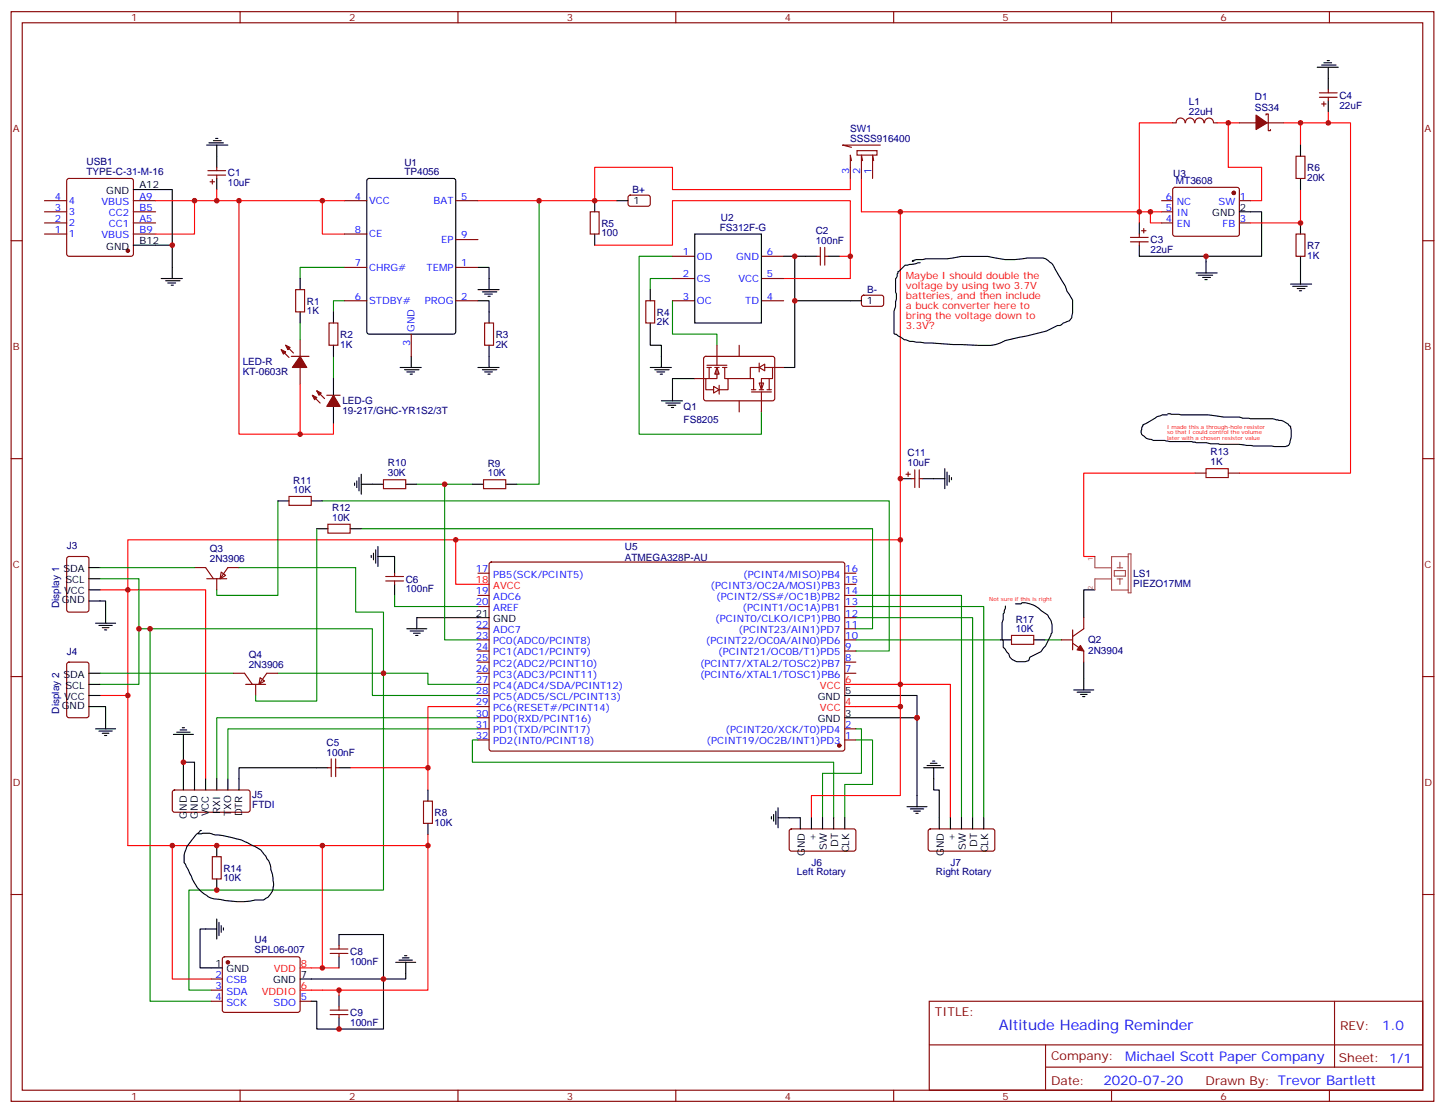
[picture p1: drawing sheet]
<svg xmlns="http://www.w3.org/2000/svg" width="459mm" height="353mm" viewBox="0 0 459 353" stroke-linecap="round" stroke-linejoin="round" font-family="sans-serif">
<g fill="none" stroke="#870000" stroke-width=".35">
<path d="M3.5 3.7h451.6v345.7h-451.6zM7.1 7.2h444.5v338.7h-444.5zM76.2 3.7v3.5M145.3 3.7v3.5M214.5 3.7v3.5M283.6 3.7v3.5M352.8 3.7v3.5M421.9 3.7v3.5M393.3 39h5.3M401.8 36.5v-.3h.7v5.3h.7v-.4M402.2 39h5.3M372.4 59.6l.5-.2h19.7l.5 .2 .2 .5v14.4l-.7 .5-20-.1-.4-.6v-14.2z"/>
<path d="M3.5 76.4h3.6M368.7 63.7h3.5M368.7 70.7h3.5M368.7 67.2h3.5M393.3 63.7h3.6M393.3 70.7h3.6M451.6 76.4h3.5M3.5 145.5h3.6M451.6 145.5h3.5M155.5 178.5l.4-.2 111.8 .1 .4 .6-.1 58.9-.6 .4-111.7-.1-.5-.6v-58.6zM151.7 199.5h3.5M151.7 192.4h3.5"/>
<path d="M151.7 188.9h3.5M151.7 181.9h3.5M268.1 199.5h3.5M268.1 196h3.5M268.1 192.4h3.5M268.1 188.9h3.5M268.1 185.4h3.5M268.1 181.9h3.5M3.5 214.7h3.6M151.7 213.6h3.5M151.7 210.1h3.5M151.7 206.6h3.5"/>
<path d="M151.7 203h3.5M151.7 217.1h3.5M268.1 213.6h3.5M268.1 210.1h3.5M268.1 206.6h3.5M268.1 203h3.5M451.6 214.7h3.5M151.7 234.8h3.5M151.7 231.2h3.5M151.7 220.7h3.5M151.7 224.2h3.5M151.7 227.7h3.5"/>
<path d="M268.1 234.8h3.5M268.1 231.2h3.5M3.5 283.8h3.6M451.6 283.8h3.5M294.9 317.7h156.7v28.2h-156.7zM423.5 317.7l.1 20.9M295 331.5h156.4M331.8 338.6h119.6M331.8 331.5v14.1M76.2 345.9v3.5M145.3 345.9v3.5M214.5 345.9v3.5"/>
<path d="M283.6 345.9v3.5M352.8 345.9v3.5M421.9 345.9v3.5"/>
</g>
<g fill="none" stroke="#000" stroke-width=".35">
<path d="M65.6 46h6.7M66.3 45.3h4.6M67.7 44.6h2.5M68.4 43.9h.7M68.8 46v3.6M393.3 67.2h7.1v14.1h-38.8M51.2 88.4h6.7M52.6 89.1h4.5M53.3 89.8h2.4M54.3 90.5h.7M54.7 84.8v3.6M151.7 95.4h3.5v3.6"/>
<path d="M151.7 84.8h3.5v7.1M151.7 91.9h6.7M153.1 92.6h4.6M153.8 93.3h2.5M154.9 94h.7M252.2 81.3v35.3h-3.5M252.2 95.4h17.7M409.6 90.1h6.7M410.3 90.8h4.6M411.7 91.5h2.5M412.4 92.3h.7M412.7 86.6v3.5"/>
<path d="M127 116.6h6.7M128.4 117.3h4.6M129.1 118h2.5M130.2 118.7h.7M130.5 113.1v3.5M151.7 116.6h6.7M153.1 117.3h4.6M153.8 118h2.5M154.9 118.7h.7M155.2 113.1v3.5M206.4 106v3.5h3.5v7.1M206.4 116.6h6.7"/>
<path d="M207.8 117.3h4.6M208.5 118h2.5M209.5 118.7h.8M209.9 127.2h6.7M211.3 127.9h4.6M212 128.6h2.5M213.1 129.3h.7M220.5 120.1h-7.1v7.1M117.8 176.2v.7M118.5 175.5v2.1M119.2 174.4v4.3M119.9 176.6h5.3v1.7"/>
<path d="M119.9 173.4v6.3M30.3 197.7h6.4M31.4 198.4h4.2M31.7 190.7h1.8v7M32.5 199.1h2.1M33.2 199.8h.7M129.1 199.5h6.4M155.2 196h-22.9v3.5M130.2 200.2h4.2M131.2 200.9h2.1M131.9 201.6h.7M30.3 231.2h6.4"/>
<path d="M31.4 232h4.2M31.7 224.2h1.8v7M32.5 232.7h2.1M33.2 233.4h.7M55 233h6.4M56.1 232.3h4.2M57.1 231.6h2.2M57.9 230.9h.7M58.2 233v3.5M268.1 220.7h22.9v7h-22.9M58.2 241.8h3.5v5.3M244.8 259.1v.7"/>
<path d="M245.5 258.4v2.1M246.2 257.4v4.2M246.9 259.5h3.6M246.9 256.3v6.3M65.3 294.7h3.5M68.8 291.6v6.3M69.5 292.6v4.3M70.2 293.7v2.1M70.9 294.4v.7"/>
</g>
<g fill="#870000" stroke="#870000" stroke-width=".35">
<path d="M398.6 36.5l3.6 2.5-3.6 2.1z"/>
<circle cx="266.3" cy="236.5" r=".53"/>
<circle cx="391.6" cy="61.2" r=".53"/>
</g>
<g fill="none" stroke="#f00" stroke-width=".35">
<path d="M372.2 39h-10.6v28.2h-88.2v-10.6M386.3 39h7M389.8 39v14.1h10.6v10.6h-3.5M269.9 56.6v3.5h-56.5v-7h-24.7v10.6M102.3 63.7v10.6h7.1M151.7 63.7h44.1M188.7 77.8h24.7v-14.1h56.5v24.7h-21.2M365.1 67.2v3.5h3.6M95.2 121.9v15.9h10.6v-3.6M144.6 171.3h-104v15.8h-8.9M155.2 185.4h-10.6v-14.1h141.2v45.8h-17.7M285.8 217.1v7.1h-17.7"/>
<path d="M31.7 220.7h8.9v-33.6h24.7v60M40.6 220.7v47.6"/>
</g>
<g fill="none" stroke="#008700" stroke-width=".35">
<path d="M109.4 95.4h-3.6v3.6M109.4 84.8h-14.2v3.6M213.4 88.4h-7v3.5M213.4 81.3h-10.6v56.5h38.9v-7.1M213.4 95.4v10.6h14.1v3.5M105.8 113.1v7M31.7 183.6h12.4v15.9h74.1v21.2h33.5M44.1 199.5v17.6h-12.4M47.6 199.5v118.2h19.4M271.6 196h37.1v63.5M271.6 188.9h33.6v70.6M271.6 192.4h40.6v67.1"/>
<path d="M31.7 213.6h42.4M88.2 213.6h47.6v3.5h15.9M121.7 213.6v68.8h-61.7v31.7h7M151.7 234.8h-1.8v7h114.7v17.7M151.7 231.2h-79.4v15.9M151.7 227.7h-82.9v19.4M271.6 234.8h5.3v14.1h-8.8v10.6M271.6 231.2h1.8v14.2h-12.3v14.1"/>
</g>
<g fill="#fff" stroke="#870000" stroke-width=".35">
<path d="M227.5 116.6l.7 2.1h-1.4z"/>
<path d="M226.5 122.6l1.7 1-1.7 1.1z"/>
</g>
<path d="M224.4 115.9h6.3M224.4 116.6h1.4M225.1 116.6v3.5M226.8 116.6h1.4M227.5 116.6v3.5h-3.5v3.5h2.5M227.5 109.5v6.4M229.3 116.6h1.4M230 116.6v3.5h1.1v3.5h-2.9M234.6 109.5v3.6M220.5 120.1h3.5M228.2 122.2v2.9" fill="none" stroke="#870000" stroke-width=".35"/>
<g fill="#fff" stroke="#870000" stroke-width=".35">
<path d="M240.9 121.5h1.5l-.7 2.1z"/>
<path d="M240.9 116.6l1.8-1.1v2.2z"/>
</g>
<g fill="none" stroke="#870000" stroke-width=".35">
<path d="M372.2 39h1M373.3 39a1.41 1.41 0 0 1 1.4-1.6 1.41 1.41 0 0 1 1.4 1.6M376.3 39a1.41 1.41 0 0 1 1.4-1.6 1.41 1.41 0 0 1 1.4 1.6M379.3 39a1.41 1.41 0 0 1 1.4-1.6 1.41 1.41 0 0 1 1.4 1.6M382.3 39a1.41 1.41 0 0 1 1.4-1.5 1.41 1.41 0 0 1 1.4 1.5M385.2 39h1.1M418.7 30.9h5.7M418.7 29.5h5.7M419.5 33h1.4M420.2 32.3v1.4M421.6 28.4v1.1M421.6 30.9v1"/>
<path d="M21.4 56.8l.5-.2h19.7l.5 .2 .2 .5v23.3l-.2 .5-.5 .2h-19.7l-.5-.2-.2-.5v-23.3zM66 55.6h5.6M66 54.2h5.6M66.7 57.7h1.4M67.4 57v1.4M68.8 53.1v1.1M68.8 55.6v1M270.2 51l-.3-1.8v7.4M272 47.8h6.3v1.4h-6.3zM273.8 51l-.4-1.8v7.4M277.3 51l-.4-1.8v7.4M279.4 46h-12l2.8 .7"/>
<path d="M411.3 49.6h2.9v7h-2.9zM14.1 63.7h7.1M14.1 74.3h7.1M14.1 67.2h7.1M14.1 70.7h7.1M42.3 63.7h7.1M42.3 74.3h7.1M42.3 67.2h7.1M42.3 70.7h7.1M109.4 63.7h7M109.4 74.3h7M144.6 63.7h7.1"/>
<path d="M144.6 76h7.1M187.3 67.2h2.8v7.1h-2.8zM199.6 62.1l.4-.2 5.9 .1 .5 .6-.1 2.4-.6 .4h-5.9l-.5-.7v-2.1zM260.3 78.5v5.6M261.8 78.5v5.6M358.8 75.3h5.6M358.8 76.7h5.6M361.6 74.3v1M361.6 76.7v1.1M362.3 73.2h1.4M363 72.5v1.4M411.3 74.3h2.9v7h-2.9z"/>
<path d="M93.8 91.9h2.9v7.1h-2.9zM109.4 95.4h7M109.4 84.8h7M144.6 95.4h7.1M144.6 84.8h7.1M205 95.4h2.8v7.1h-2.8zM213.4 81.3h7.1M213.4 88.4h7.1M213.4 95.4h7.1M241.7 81.3h7M241.7 88.4h7M241.7 95.4h7"/>
<path d="M259.3 81.3h1M261.8 81.3h1M273.6 93.9l.5-.2h5.9l.5 .7-.1 2.4-.6 .4-6-.1-.4-.6v-2.1zM89.3 110.9l2.4 2.5M90.7 109.5l2.4 2.5M92.4 113.1h5.7M95.2 107.8v5.3M95.2 116.6v5.3M104.4 102.5h2.8v7h-2.8zM130.5 106v7.1M153.8 102.5h2.8v7h-2.8zM223.5 113.3l.5-.2h21.5l.4 .7-.1 12.9-.6 .5-21.5-.1-.4-.6v-12.7z"/>
<path d="M240.9 116.6h-2.8v3.5h1.1v3.5M240.9 115.2v2.8M242.7 116.6h2.5v3.5h-3.5v3.5M245.2 116.6h3.5M99.1 125.4l2.5 2.5M100.5 124l2.5 2.5M103.7 125.4h4.2M231.1 120.1h7M234.6 127.2v3.5M238.5 124.4h6.3M238.5 123.6h1.4M240.9 123.6h1.5"/>
<path d="M241.7 124.4v6.3M243.4 123.6h1.4M244.1 120.1v3.5M91.7 157.5h7.1v2.8h-7.1zM121.7 152.2h7.1v2.8h-7.1zM153.5 152.2h7v2.8h-7zM287.5 150.5h1.4M288.2 149.8v1.4M289.3 151.9h1M290.3 149v5.7M291.7 149v5.7M291.7 151.9h1.1"/>
<path d="M379.2 150.1h3.6M389.8 150.1h3.5M21.4 176.8l.5-.2h5.6l.7 .4v16.5l-.4 .6-5.9 .1-.7-.5v-16.4zM104.1 166.3h7v2.9h-7zM61.7 180.1h3.6l2.4 3.5M65.6 183.6h6.4M68.8 183.6v3.5M70.2 181.5l1.4 1.1-1.8 1zM75.8 180.1h-3.5l-2.5 3.5M122.4 182.9h5.7M122.4 184.3h5.7M125.2 181.9v1"/>
<path d="M125.2 184.3v1.1M340.4 199.8v6.4M344 196v3.5l-3.6 2.5M21.4 210.3l.5-.2h5.6l.7 .4v16.5l-.4 .7h-5.9l-.7-.4v-16.5zM74.1 213.6h3.5l2.5 3.5M78 217.1h6.3M81.1 217.1v3.6M82.5 215l1.5 1.1-1.8 1zM88.2 213.6h-3.5l-2.5 3.5M321 201.6h7.1v2.8h-7.1zM336.9 203h3.5M340.4 204.1l3.6 2.5v3.5"/>
<path d="M54.9 250.9l.5-.3 23.5 .1 .5 .7-.1 5.9-.6 .4-23.6-.1-.4-.6v-5.6zM104.1 243.6h1M105.1 240.8v5.6M106.5 240.8v5.6M106.5 243.6h1.1M134.4 254.2h2.8v7h-2.8zM67.4 271.8h2.8v7.1h-2.8zM250.7 263.2l.5-.2 20 .1 .4 .6v5.9l-.7 .5-20-.1-.4-.7v-5.6zM294.8 263.2l.5-.2 20 .1 .4 .6v5.9l-.7 .5-20-.1-.4-.7v-5.6zM67 310.6h3.6M67 314.1h3.6M67 317.7h3.6"/>
<path d="M70.8 303.8l.5-.2h23.2l.5 .2 .2 .5v16.5l-.7 .4-23.5-.1-.4-.6v-16.2zM95.2 317.7h3.6M104.8 302.5h5.6M104.8 301.1h5.6M107.6 300v1.1M107.6 302.5v1.1M107.6 319.4v1.1M104.8 321.9h5.6M104.8 320.5h5.6M107.6 321.9v1.1"/>
</g>
<g fill="none" stroke="#000" stroke-width=".35">
<path d="M420.2 19.9h2.4M421.2 19.2h.7M418 21.3h6.7M419.5 20.6h4.5M421.6 21.3v7.1M421.6 31.9v3.6M68.8 49.6v3.5M68.8 56.6v3.5M116.7 56.8l.4-.2h26.8l.7 .5v48.2l-.4 .7h-27.1l-.6-.5-.1-48.2zM412.7 46v3.6M412.7 56.6v3.5M42.3 77.8h12.4v7"/>
<path d="M42.3 60.1h12.4v17.7M188.7 63.7v3.5M188.7 74.3v3.5M195.8 63.7h3.5M220.5 74.3h21.2v28.2h-21.2zM361.6 70.7v3.6M361.6 77.8v3.5M412.7 70.7v3.6M95.2 88.4v3.5M95.2 99v3.5M105.8 99v3.5M155.2 99v3.5"/>
<path d="M206.4 91.9v3.5M248.7 81.3h10.6M262.8 81.3h3.5M269.9 95.4h3.5M379.6 86.6h6.7M380.3 87.3h4.6M381.7 88h2.5M382.4 88.7h.7M382.8 81.3v5.3M412.7 81.3v5.3M105.8 109.5v3.6M155.2 109.5v3.6"/>
<path d="M206.4 102.5v3.5M105.8 120.1v5.3M105.8 128.9v5.3M370.6 131.3l4.3 .3h8.6l5 .7h4.9l1 .4 2.5 .2h7.1l1 .3a6 6 0 0 1 4.6 2.1v.4a8.4 8.4 0 0 1-.2 4.6l-.3 .9-1.1 .5h-3.5l-6.7-.2-4.6-.5h-6.2l-2.8-.2-1.4-.3h-3.2l-1.4-.4h-7l-1.4-.4h-3.8l-.7-.3a3.2 3.2 0 0 1-2.6-1.2 1.34 1.34 0 0 1-.4-1.8l.4-1.6 4.6-2.6 1.6-.6h1.6M88.2 158.9h3.5M98.8 158.9h3.5M112.5 153.3v.7M113.2 152.6v2.1M113.9 151.5v4.3M114.7 153.6h7M114.7 150.5v6.3M128.8 153.6h3.5"/>
<path d="M149.9 153.6h3.6M160.5 153.6h3.5M285.8 151.9h3.5M292.8 151.9h7.1M299.9 148.7v6.3M300.6 149.8v4.2M301.3 150.8v2.1M302 151.5v.7M100.5 167.7h3.6M111.1 167.7h3.6M125.2 178.3v3.6M28.2 190.7h3.5"/>
<path d="M28.2 187.1h3.5M28.2 183.6h3.5M28.2 180.1h3.5M125.2 185.4v3.5M322.3 191.6h1.7l.4-.4a7.9 7.9 0 0 1 6 2.5l2.1 1.4a6.4 6.4 0 0 1 1.1 6.4l-1.8 3.5-1.4 1.8-3.5 1.7-.4 1.1a4.9 4.9 0 0 1-6-1.1l-.3-1-1.8-2.2v-2.1l-.4-.3v-5.3l.4-1.1v-1.7l.3-.4 .4-2.1M347.5 187.1h-3.5v8.9M28.2 217.1h3.5M28.2 213.6h3.5M317.5 203h3.5M328.1 203h3.5M340.8 218.9h6.3M341.8 219.6h4.3"/>
<path d="M344 210.1v8.8M28.2 224.2h3.5M28.2 220.7h3.5M58.2 236.5v14.1M291 227.7v28.2M342.9 220.3h2.1M343.6 221h.7M61.7 247.1v3.5M65.3 247.1v3.5M68.8 247.1v3.5M72.3 247.1v3.5M104.1 243.6h-28.3v7"/>
<path d="M107.6 243.6h3.5M135.8 250.6v3.6M250.5 259.5h3.5v3.5M257.5 259.5v3.5M261.1 259.5v3.5M264.6 259.5v3.5M268.1 259.5v3.5M287.9 255.9h6.3M288.9 256.6h4.3M290 257.4h2.1M290.7 258.1h.7M293.2 243.6h6.3"/>
<path d="M294.2 242.9h4.2M295.3 242.2h2.1M296 241.5h.7M296.3 243.6v7h1.8v12.4M301.6 259.5v3.5M305.2 259.5v3.5M308.7 259.5v3.5M312.2 259.5v3.5M63.9 263.5h-.4l-2.6 3-1.6 2.1-.3 1.1a6.4 6.4 0 0 0-.6 4l2.3 4.3a11 11 0 0 0 7.3 7.2l1.9 .2a25.1 25.1 0 0 0 11.1 .1h2.7a5.1 5.1 0 0 0 3-6.1l-.2-2-1.3-4.4-2.4-3.3a31.3 31.3 0 0 0-12.2-4.6l-2.3-.2a7.9 7.9 0 0 0-4-.5l-1.3 .2M68.8 268.3v3.5M68.8 278.9v3.5M135.8 261.2v3.6"/>
<path d="M65.3 294.7h-1.8v12.4h7.1M107.6 300v-3.5h14.1v30h-21.2v-8.8h-1.7M107.6 303.6v3.5M107.6 315.9v3.5M125.6 305.3h6.3M126.6 304.6h4.3M127.7 303.9h2.1M128.4 303.2h.7M128.8 305.3v5.3h-33.6M107.6 323v3.5"/>
</g>
<g fill="none" stroke="#f00" stroke-width=".35">
<path d="M407.5 39h5.2v7M421.6 35.5v3.5h-8.9M421.6 39h7v111.1h-35.3M49.4 63.7h60M61.7 63.7v10.6h-12.3M68.8 60.1v3.6M75.8 63.7v74.1h19.4M285.8 67.2v104.1M368.7 67.2h-7.1v3.5M412.7 60.1v10.6h-15.8M266.3 81.3h3.6M379.2 150.1h-35.2v26.5h3.5"/>
<path d="M285.8 217.1h15.8v42.4M151.7 224.2h-15.9v19.4h-24.7M285.8 224.2v28.2h-28.3v7.1M135.8 243.6v7M54.7 268.3v42.3h12.3M102.3 268.3v38.8h-7.1M135.8 264.8v3.5h-95.2M135.8 268.3v45.8h-28.2M95.2 314.1h12.4v1.8M102.3 307.1h5.3"/>
</g>
<g fill="#870000" stroke="#870000" stroke-width=".35">
<path d="M105.8 125.4l2.1 3.5h-4.2z"/>
<path d="M100.5 124l1.5 .7-.8 .7z"/>
<path d="M99.1 125.4l1.4 .7-.7 .7z"/>
<path d="M90.7 109.5l1.4 .7-.7 .7z"/>
<path d="M89.3 110.9l1.4 .8-.7 .7z"/>
<path d="M95.2 113.1l2.2 3.5h-4.6z"/>
<path d="M342.9 204.8l1.1 1.8-2.2-.4z"/>
<circle cx="40.6" cy="79.6" r=".53"/>
<circle cx="72.3" cy="305.3" r=".53"/>
</g>
<g fill="none" stroke="#008700" stroke-width=".35">
<path d="M171.1 63.7v89.9h-7.1M95.2 102.5v5.3M88.2 158.9v30h-19.4v-1.8M102.3 158.9h179.9v47.7h-10.6M132.3 153.6h17.6M141.1 153.6v49.4h10.6M100.5 167.7v54.7h-19.4v-1.7M114.7 167.7h162.2v31.8h-5.3M31.7 180.1h30M75.8 180.1h37.1v14.1h8.8v19.4M125.2 188.9v3.5h26.5M271.6 203h45.9"/>
<path d="M331.6 203h5.3"/>
</g>
<path d="M382.8 148.7h7v2.8h-7z" fill="none" stroke="#a10000" stroke-width=".35"/>
<path d="M347.5 176.6v3.4M355.4 178.4v1.7M358.1 176.6h-5.3v10.6h5.3M358.1 175.7h.9v12.4h-.9zM347.5 180.1h5.3M352.8 183.7h-5.3v3.4M353.7 181h3.5v1.8h-3.5zM354.5 180.1h1.8M354.5 183.7h1.8M355.4 183.7v1.7" fill="none" stroke="#a64a4a" stroke-width=".35"/>
<g fill="#c00">
<circle cx="412.8" cy="70.7" r=".88"/>
<circle cx="121.7" cy="213.6" r=".88"/>
<circle cx="141.1" cy="153.6" r=".88"/>
<circle cx="269.9" cy="81.3" r=".88"/>
<circle cx="61.7" cy="63.7" r=".88"/>
<circle cx="54.7" cy="77.8" r=".88"/>
<circle cx="252.2" cy="81.3" r=".88"/>
<circle cx="40.6" cy="220.7" r=".88"/>
<circle cx="95.3" cy="137.8" r=".88"/>
<circle cx="47.6" cy="199.5" r=".88"/>
<circle cx="285.8" cy="224.2" r=".88"/>
<circle cx="291" cy="227.7" r=".88"/>
<circle cx="365.1" cy="67.2" r=".88"/>
<circle cx="361.6" cy="67.2" r=".88"/>
<circle cx="252.2" cy="95.4" r=".88"/>
<circle cx="102.3" cy="63.7" r=".88"/>
<circle cx="285.8" cy="217.1" r=".88"/>
<circle cx="40.6" cy="187.1" r=".88"/>
<circle cx="44.1" cy="199.5" r=".88"/>
<circle cx="135.8" cy="243.6" r=".88"/>
<circle cx="58.2" cy="241.8" r=".88"/>
<circle cx="389.8" cy="39" r=".88"/>
<circle cx="75.8" cy="63.7" r=".88"/>
<circle cx="68.8" cy="63.7" r=".88"/>
<circle cx="188.7" cy="63.7" r=".88"/>
<circle cx="171.1" cy="63.7" r=".88"/>
<circle cx="144.6" cy="171.3" r=".88"/>
<circle cx="382.8" cy="81.3" r=".88"/>
<circle cx="412.8" cy="39" r=".88"/>
<circle cx="421.6" cy="39" r=".88"/>
<circle cx="285.8" cy="171.3" r=".88"/>
<circle cx="285.8" cy="67.2" r=".88"/>
<circle cx="285.8" cy="151.9" r=".88"/>
<circle cx="102.3" cy="268.3" r=".88"/>
<circle cx="102.3" cy="307.1" r=".88"/>
<circle cx="121.7" cy="310.6" r=".88"/>
<circle cx="54.7" cy="268.3" r=".88"/>
<circle cx="107.6" cy="326.5" r=".88"/>
<circle cx="135.8" cy="268.3" r=".88"/>
<circle cx="107.6" cy="314.1" r=".88"/>
<circle cx="68.8" cy="268.3" r=".88"/>
<circle cx="68.8" cy="282.4" r=".88"/>
</g>
<path d="M290 82.9h-.5a4.5 4.5 0 0 1 3.3-.5l1-.3h6.8a39.1 39.1 0 0 1 18.4 .3h3a29.5 29.5 0 0 1 9.9-.3l.7 .5a4.9 4.9 0 0 1 2.3 2.8l1 1.8a15.6 15.6 0 0 1 2.8 5.2l1.7 2.8v4.1l-.2 1a2.14 2.14 0 0 1-2 2l-1.8 1h-.8l-3.5 1.7-13.1 3.1a12.7 12.7 0 0 1-8.6 1.5l-16.8-.8-4.8-.5-1.8-.5-2.5-1.7h-.5l-.3-.3v-7.1l.5-1.5v-1.5l.3-.7v-1.8l-.3-.5v-4.3l.5-.7 .3-1.6h.2l2.1-2 4.7-.7" fill="none" stroke="#000" stroke-width=".35"/>
<text font-size="4.6" fill="#00f" x="317" y="326.7">Altitude Heading Reminder</text>
<g font-size="4.2" fill="#00f">
<text x="438.7" y="326.9">1.0</text>
<text x="357.1" y="336.5">Michael Scott Paper Company</text>
<text x="350.2" y="344.3">2020-07-20</text>
</g>
<g font-size="3.9" fill="#800">
<text x="296.7" y="322.3">TITLE:</text>
<text x="425.3" y="326.9">REV:</text>
<text x="333.6" y="336.5">Company:</text>
<text x="425" y="337.1">Sheet: 1/1</text>
<text x="333.6" y="344.1">Date:</text>
<text x="382.6" y="344.2">Drawn By: Trevor Bartlett</text>
</g>
<g font-size="3.2" fill="#800">
<text x="41.6" y="6.7">1</text>
<text x="110.8" y="6.7">2</text>
<text x="179.9" y="6.7">3</text>
<text x="249.1" y="6.7">4</text>
<text x="318.2" y="6.7">5</text>
<text x="387.3" y="6.7">6</text>
<text x="4.1" y="41.8">A</text>
<text x="452.1" y="41.8">A</text>
<text x="4.1" y="110.9">B</text>
<text x="452.1" y="110.9">B</text>
<text x="4.1" y="180.1">C</text>
<text x="452.1" y="180.1">C</text>
<text x="4.1" y="249.2">D</text>
<text x="452.1" y="249.2">D</text>
<text x="41.6" y="348.9">1</text>
<text x="110.8" y="348.9">2</text>
<text x="179.9" y="348.9">3</text>
<text x="249.1" y="348.9">4</text>
<text x="318.2" y="348.9">5</text>
<text x="387.3" y="348.9">6</text>
</g>
<g font-size="3.2" fill="#000080">
<text x="377.3" y="33.3">L1</text>
<text x="398.3" y="35.1">SS34</text>
<text x="398.3" y="31.8">D1</text>
<text x="425.1" y="34.5">22uF</text>
<text x="425.1" y="31.3">C4</text>
<text x="269.8" y="41.8">SW1</text>
<text x="377.3" y="36.4">22uH</text>
<text x="269.8" y="45">SSSS916400</text>
<text x="27.4" y="52.5">USB1</text>
<text x="128.4" y="52.5">U1</text>
<text x="27.4" y="55.6">TYPE-C-31-M-16</text>
<text x="72.3" y="59.2">10uF</text>
<text x="72.3" y="56">C1</text>
<text x="128.4" y="55.6">TP4056</text>
<text x="372.3" y="56.1">U3</text>
<text x="373.2" y="58.4">MT3608</text>
<text x="414.9" y="57.4">20K</text>
<text x="414.9" y="54.4">R6</text>
<text x="200.7" y="61.3">B+</text>
<text x="190.9" y="71.9">R5</text>
<text x="228.8" y="70">U2</text>
<text x="190.9" y="75">100</text>
<text x="228.4" y="73.2">FS312F-G</text>
<text x="258.9" y="77.4">100nF</text>
<text x="258.9" y="74.4">C2</text>
<text x="365.1" y="77.1">C3</text>
<text x="365.1" y="80.3">22uF</text>
<text x="414.9" y="82.1">1K</text>
<text x="414.9" y="79">R7</text>
<text x="275.2" y="93">B-</text>
<text x="97.4" y="99.7">1K</text>
<text x="97.4" y="96.6">R1</text>
<text x="208.5" y="100.2">R4</text>
<text x="107.9" y="107.2">R2</text>
<text x="157.3" y="107.3">R3</text>
<text x="208.5" y="103.3">2K</text>
<text x="107.9" y="110.3">1K</text>
<text x="157.3" y="110.3">2K</text>
<text x="77" y="119.1">KT-0603R</text>
<text x="77" y="116">LED-R</text>
<text x="108.7" y="131.5">19-217/GHC-YR1S2/3T</text>
<text x="108.7" y="128.3">LED-G</text>
<text x="217" y="130.2">Q1</text>
<text x="217" y="134.1">FS8205</text>
<text x="123.1" y="147.9">R10</text>
<text x="154.8" y="148.1">R9</text>
<text x="288" y="148">10uF</text>
<text x="288" y="144.8">C11</text>
<text x="384.2" y="147.6">1K</text>
<text x="384.2" y="144.5">R13</text>
<text x="93.1" y="153.4">R11</text>
<text x="123.1" y="151.2">30K</text>
<text x="154.8" y="151.2">10K</text>
<text x="93.1" y="156.5">10K</text>
<text x="105.4" y="165.3">10K</text>
<text x="105.4" y="162.2">R12</text>
<text x="21.2" y="174.2">J3</text>
<text x="66.6" y="178.3">2N3906</text>
<text x="66.6" y="175.2">Q3</text>
<text x="198.3" y="177.8">ATMEGA328P-AU</text>
<text x="198.3" y="174.7">U5</text>
<text x="128.8" y="184.9">C6</text>
<text x="359.7" y="183">LS1</text>
<text x="128.8" y="187.9">100nF</text>
<text x="359.7" y="186.1">PIEZO17MM</text>
<text x="18.8" y="192.9" transform="rotate(-90 18.8 192.9)">Display 1</text>
<text x="322.4" y="197.5">R17</text>
<text x="322.4" y="200.6">10K</text>
<text x="21.2" y="207.7">J4</text>
<text x="78.9" y="208.7">Q4</text>
<text x="345.4" y="207.3">2N3904</text>
<text x="345.4" y="204.1">Q2</text>
<text x="78.9" y="211.8">2N3906</text>
<text x="18.8" y="226.4" transform="rotate(-90 18.8 226.4)">Display 2</text>
<text x="103.7" y="239.7">100nF</text>
<text x="103.7" y="236.7">C5</text>
<text x="80.1" y="256.3">FTDI</text>
<text x="80.1" y="253.3">J5</text>
<text x="137.9" y="262">10K</text>
<text x="137.9" y="259">R8</text>
<text x="257.5" y="274.7">J6</text>
<text x="301.6" y="274.7">J7</text>
<text x="70.9" y="279.6">10K</text>
<text x="70.9" y="276.6">R14</text>
<text x="252.9" y="277.5">Left Rotary</text>
<text x="297" y="277.5">Right Rotary</text>
<text x="80.8" y="299.2">U4</text>
<text x="80.8" y="302.4">SPL06-007</text>
<text x="111.1" y="303.1">C8</text>
<text x="111.1" y="306.1">100nF</text>
<text x="111.1" y="322.5">C9</text>
<text x="111.1" y="325.5">100nF</text>
</g>
<g font-size="3.2">
<text x="44.3" y="59.8">A12</text>
<text x="33.7" y="61.6">GND</text>
<text x="201.1" y="64.7">1</text>
<text x="384.8" y="68.6">GND</text>
<text x="393.5" y="66.9">2</text>
<text x="44.3" y="77.4">B12</text>
<text x="33.7" y="79.2">GND</text>
<text x="275.2" y="96.5">1</text>
<text x="20.1" y="181.5">SDA</text>
<text x="20.8" y="185">SCL</text>
<text x="19.6" y="191.4">GND</text>
<text x="20.3" y="188.6">VCC</text>
<text x="151" y="195.6">21</text>
<text x="156.5" y="197.4">GND</text>
<text x="20.1" y="215">SDA</text>
<text x="20.8" y="218.5">SCL</text>
<text x="268.3" y="220.3">5</text>
<text x="19.6" y="224.9">GND</text>
<text x="20.3" y="222.1">VCC</text>
<text x="259.5" y="222.1">GND</text>
<text x="268.3" y="227.4">3</text>
<text x="259.5" y="229.1">GND</text>
<text x="59.3" y="259.7" transform="rotate(-90 59.3 259.7)">GND</text>
<text x="62.8" y="259.7" transform="rotate(-90 62.8 259.7)">GND</text>
<text x="66.3" y="259" transform="rotate(-90 66.3 259)">VCC</text>
<text x="69.8" y="258.1" transform="rotate(-90 69.8 258.1)">RXI</text>
<text x="73.4" y="259" transform="rotate(-90 73.4 259)">TXO</text>
<text x="76.9" y="259" transform="rotate(-90 76.9 259)">DTR</text>
<text x="258.9" y="266.9" transform="rotate(-90 258.9 266.9)">+</text>
<text x="262.5" y="269.6" transform="rotate(-90 262.5 269.6)">SW</text>
<text x="266" y="268.7" transform="rotate(-90 266 268.7)">DT</text>
<text x="303" y="266.9" transform="rotate(-90 303 266.9)">+</text>
<text x="306.6" y="269.6" transform="rotate(-90 306.6 269.6)">SW</text>
<text x="310.1" y="268.7" transform="rotate(-90 310.1 268.7)">DT</text>
<text x="255.4" y="271.6" transform="rotate(-90 255.4 271.6)">GND</text>
<text x="269.5" y="270.5" transform="rotate(-90 269.5 270.5)">CLK</text>
<text x="299.5" y="271.6" transform="rotate(-90 299.5 271.6)">GND</text>
<text x="313.6" y="270.5" transform="rotate(-90 313.6 270.5)">CLK</text>
<text x="68.4" y="306.7">1</text>
<text x="71.9" y="308.5">GND</text>
<text x="95.4" y="310.3">7</text>
<text x="86.7" y="312">GND</text>
</g>
<g font-size="3.2" fill="#00f">
<text x="269.5" y="55.1" transform="rotate(-90 269.5 55.1)">3</text>
<text x="273" y="55.1" transform="rotate(-90 273 55.1)">2</text>
<text x="276.6" y="55.1" transform="rotate(-90 276.6 55.1)">1</text>
<text x="17.4" y="63.3">4</text>
<text x="21.9" y="64.7">4</text>
<text x="32.2" y="65.1">VBUS</text>
<text x="44.3" y="63.3">A9</text>
<text x="112.6" y="63.3">4</text>
<text x="117.1" y="64.7">VCC</text>
<text x="137.6" y="64.7">BAT</text>
<text x="146.4" y="63.3">5</text>
<text x="370" y="63.3">6</text>
<text x="373.5" y="65.1">NC</text>
<text x="386.7" y="65.1">SW</text>
<text x="393.5" y="63.3">1</text>
<text x="17.4" y="70.4">2</text>
<text x="17.4" y="66.9">3</text>
<text x="21.9" y="71.8">2</text>
<text x="21.9" y="68.3">3</text>
<text x="34.6" y="68.6">CC2</text>
<text x="44.3" y="66.9">B5</text>
<text x="44.3" y="70.4">A5</text>
<text x="370" y="70.4">4</text>
<text x="370" y="66.9">5</text>
<text x="373.5" y="68.6">IN</text>
<text x="393.5" y="70.4">3</text>
<text x="17.4" y="73.9">1</text>
<text x="21.9" y="75.3">1</text>
<text x="32.2" y="75.7">VBUS</text>
<text x="34.6" y="72.1">CC1</text>
<text x="44.3" y="73.9">B9</text>
<text x="112.6" y="73.9">8</text>
<text x="117.1" y="75.3">CE</text>
<text x="140" y="77.1">EP</text>
<text x="146.4" y="75.7">9</text>
<text x="373.5" y="72.1">EN</text>
<text x="388" y="72.1">FB</text>
<text x="216.7" y="81">1</text>
<text x="221.2" y="82.4">OD</text>
<text x="233.7" y="82.4">GND</text>
<text x="243.4" y="81">6</text>
<text x="112.6" y="84.5">7</text>
<text x="117.1" y="85.9">CHRG#</text>
<text x="135.4" y="85.9">TEMP</text>
<text x="146.4" y="84.5">1</text>
<text x="216.7" y="88">2</text>
<text x="221.2" y="89.4">CS</text>
<text x="234.3" y="89.4">VCC</text>
<text x="243.4" y="88">5</text>
<text x="112.6" y="95.1">6</text>
<text x="146.4" y="95.1">2</text>
<text x="216.7" y="95.1">3</text>
<text x="243.4" y="95.1">4</text>
<text x="117.1" y="96.5">STDBY#</text>
<text x="134.9" y="96.5">PROG</text>
<text x="221.2" y="96.5">OC</text>
<text x="236.5" y="96.5">TD</text>
<text x="131.6" y="105.3" transform="rotate(-90 131.6 105.3)">GND</text>
<text x="130.2" y="109.8" transform="rotate(-90 130.2 109.8)">3</text>
<text x="151" y="181.5">17</text>
<text x="156.5" y="183.3">PB5(SCK/PCINT5)</text>
<text x="235.9" y="183.3">(PCINT4/MISO)PB4</text>
<text x="268.3" y="185">15</text>
<text x="268.3" y="181.5">16</text>
<text x="151" y="188.6">19</text>
<text x="156.5" y="190.3">ADC6</text>
<text x="225.5" y="186.8">(PCINT3/OC2A/MOSI)PB3</text>
<text x="227.3" y="190.3">(PCINT2/SS#/OC1B)PB2</text>
<text x="268.3" y="188.6">14</text>
<text x="151" y="192.1">20</text>
<text x="156.5" y="193.9">AREF</text>
<text x="227" y="197.4">(PCINT0/CLKO/ICP1)PB0</text>
<text x="235.7" y="193.9">(PCINT1/OC1A)PB1</text>
<text x="268.3" y="195.6">12</text>
<text x="268.3" y="192.1">13</text>
<text x="151" y="199.1">22</text>
<text x="151" y="202.7">23</text>
<text x="156.5" y="200.9">ADC7</text>
<text x="234.4" y="200.9">(PCINT23/AIN1)PD7</text>
<text x="268.3" y="202.7">10</text>
<text x="268.3" y="199.1">11</text>
<text x="151" y="206.2">24</text>
<text x="151" y="209.7">25</text>
<text x="156.5" y="204.4">PC0(ADC0/PCINT8)</text>
<text x="156.5" y="208">PC1(ADC1/PCINT9)</text>
<text x="224" y="204.4">(PCINT22/OC0A/AIN0)PD6</text>
<text x="228" y="208">(PCINT21/OC0B/T1)PD5</text>
<text x="268.3" y="209.7">8</text>
<text x="268.3" y="206.2">9</text>
<text x="151" y="213.3">26</text>
<text x="156.5" y="211.5">PC2(ADC2/PCINT10)</text>
<text x="156.5" y="215">PC3(ADC3/PCINT11)</text>
<text x="222.2" y="215">(PCINT6/XTAL1/TOSC1)PB6</text>
<text x="222.2" y="211.5">(PCINT7/XTAL2/TOSC2)PB7</text>
<text x="268.3" y="213.3">7</text>
<text x="151" y="216.8">27</text>
<text x="151" y="220.3">28</text>
<text x="156.5" y="218.5">PC4(ADC4/SDA/PCINT12)</text>
<text x="151" y="223.8">29</text>
<text x="151" y="227.4">30</text>
<text x="156.5" y="222.1">PC5(ADC5/SCL/PCINT13)</text>
<text x="156.5" y="225.6">PC6(RESET#/PCINT14)</text>
<text x="151" y="230.9">31</text>
<text x="156.5" y="229.1">PD0(RXD/PCINT16)</text>
<text x="156.5" y="232.7">PD1(TXD/PCINT17)</text>
<text x="230.3" y="232.7">(PCINT20/XCK/T0)PD4</text>
<text x="268.3" y="230.9">2</text>
<text x="151" y="234.4">32</text>
<text x="156.5" y="236.2">PD2(INT0/PCINT18)</text>
<text x="224.3" y="236.2">(PCINT19/OC2B/INT1)PD3</text>
<text x="268.3" y="234.4">1</text>
<text x="68.4" y="310.3">2</text>
<text x="68.4" y="313.8">3</text>
<text x="68.4" y="317.3">4</text>
<text x="71.9" y="312">CSB</text>
<text x="71.9" y="315.6">SDA</text>
<text x="95.4" y="317.3">5</text>
<text x="71.9" y="319.1">SCK</text>
<text x="86.8" y="319.1">SDO</text>
</g>
<g font-size="3.2" fill="#f00">
<text x="287.5" y="88.4">Maybe I should double the</text>
<text x="287.5" y="91.5">voltage by using two 3.7V</text>
<text x="287.5" y="94.7">batteries, and then include</text>
<text x="287.5" y="97.9">a buck converter here to</text>
<text x="287.5" y="101.1">bring the voltage down to</text>
<text x="287.5" y="104.2">3.3V?</text>
<text x="151" y="185">18</text>
<text x="156.5" y="186.8">AVCC</text>
<text x="260.2" y="218.5">VCC</text>
<text x="268.3" y="216.8">6</text>
<text x="260.2" y="225.6">VCC</text>
<text x="268.3" y="223.8">4</text>
<text x="86.9" y="308.5">VDD</text>
<text x="95.4" y="306.7">8</text>
<text x="83.1" y="315.6">VDDIO</text>
<text x="95.4" y="313.8">6</text>
</g>
<g font-size="2.1" fill="#a54b4b">
<text x="346.8" y="178" transform="rotate(-90 346.8 178)">1</text>
<text x="346.8" y="187.2" transform="rotate(-90 346.8 187.2)">2</text>
</g>
<g font-size="1.8" fill="#f00">
<text x="370.4" y="136">I made this a through-hole resistor</text>
<text x="370.4" y="137.8">so that I could control the volume</text>
<text x="370.4" y="139.5">later with a chosen resistor value</text>
<text x="314" y="190.7">Not sure if this is right</text>
</g>
</svg>
